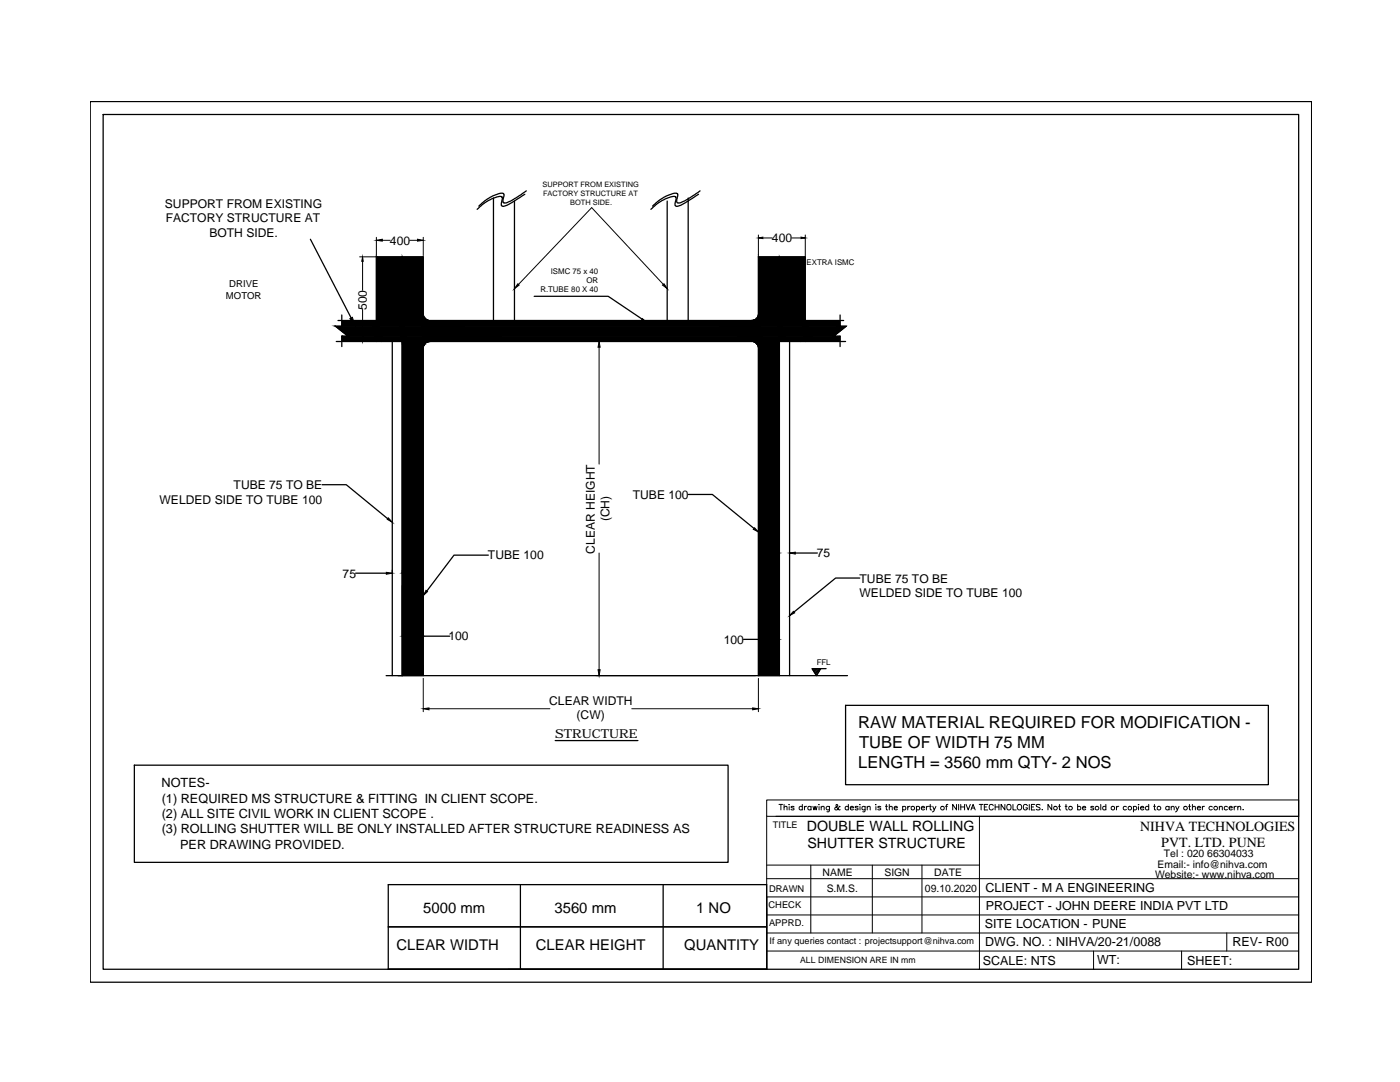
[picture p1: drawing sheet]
<svg xmlns="http://www.w3.org/2000/svg" width="279mm" height="216mm" viewBox="0 0 279 216" stroke-linecap="round" stroke-linejoin="round" font-family="sans-serif">
<!-- layer: 0 -->
<g fill="none" stroke="#000" stroke-width=".2">
<path d="M71.8 51.3h3.6M72.4 52.1v5.8M75.1 47.4v3.6M76.3 47.9h1.6M81.8 47.9h1.5M84.5 47.4v3.6M103.5 56.8l14.6-15.4 14.3 15.4M151.4 46.9v4.1M152.2 47.5h1.9M158 47.5h1.9M160.1 52.7h-1.1l-3.1 9.3M160.7 46.9v4.2"/>
<path d="M71.8 68.1h3.7M72.4 61.8v5.5M119 68.1h41.2M119.6 69.3v23.3M119.6 110.3v23.3M84.5 135.4v6.6M119 134.8h31.8M151.4 135.4v6.6M85.6 141.4h24.1M126.1 141.4h24.1M153 159.6h106.2v3.3h-106.2zM153 162.9v30.5h-51.6"/>
<path d="M153 179h106.2M153 175.3h106.2M153 172.6h42.5M154.8 162.9h104.4M155.5 160.5h.7M155.8 160.5v1.1M156.5 161.1l.2-.2h.3l.1 .7M156.5 160.5v1.1M157.5 160.6h.1M157.5 160.9v.7M158.5 161l-.2-.1-.4 .1 .5 .3v.3l-.5-.1M160.1 161a.36 .36 0 0 0-.5 0 .36 .36 0 0 0 0 .5 .36 .36 0 0 0 .5 0"/>
<path d="M160.1 160.5v1.1M160.5 160.9v.7M161 160.9h-.3l-.2 .3M161.8 172.6v13.6M161.9 161a.36 .36 0 0 0-.6 0 .36 .36 0 0 0 0 .5 .36 .36 0 0 0 .6 0M161.9 160.9v.7M162.2 160.9l.2 .7 .3-.7 .2 .7 .2-.7M163.4 160.6h.1M163.5 160.9v.7M163.9 161.1l.3-.2h.2l.1 .7M163.9 160.9v.7M165.5 160.9v.8l-.1 .3h-.4"/>
<path d="M165.5 161a.38 .38 0 0 0-.5 0 .38 .38 0 0 0 0 .5 .38 .38 0 0 0 .5 0M167.7 161l-.2-.1-.3 .6-.2 .1h-.3l-.1-.2v-.2l.6-.4-.2-.3-.2 .1 .1 .3 .4 .6 .2 .1 .2-.1M169.3 161a.36 .36 0 0 0-.5 0 .36 .36 0 0 0 0 .5 .36 .36 0 0 0 .5 0M169.3 160.5v1.1M169.7 161.2h.6a.36 .36 0 0 0-.4-.3 .36 .36 0 0 0-.3 .5 .36 .36 0 0 0 .5 .2l.2-.1M171.3 161l-.3-.1-.3 .1 .5 .3v.3l-.5-.1M171.6 160.6h.1M171.6 160.9v.7M172.6 160.9v1l-.4 .1M172.6 161a.36 .36 0 0 0-.5 0 .36 .36 0 0 0 0 .5 .36 .36 0 0 0 .5 0M173.1 161.1l.3-.2h.2l.1 .7M173.1 160.9v.7"/>
<path d="M174.1 172.6v13.6M174.7 160.6h.2zM174.8 160.9v.7M175.8 161l-.6-.1v.2l.4 .1 .2 .3-.3 .1-.3-.1M176.7 160.9h.4M176.9 160.5v.9v.2h.2M177.5 161.1l.2-.2h.3l.1 .7M177.5 160.5v1.1M178.4 161.2h.7a.36 .36 0 0 0-.5-.3 .36 .36 0 0 0-.2 .5 .36 .36 0 0 0 .5 .2l.2-.1M180.1 161a.36 .36 0 0 1 .6 0 .36 .36 0 0 1 0 .5 .36 .36 0 0 1-.6 0M180.1 160.9v1.1M181.2 160.9v.7"/>
<path d="M181.6 160.9h-.3l-.1 .3M182.9 161a.36 .36 0 0 1 .5 0 .36 .36 0 0 1 0 .5 .36 .36 0 0 1-.5 0M182.9 160.9v1.1M183.9 161.2h.6a.36 .36 0 0 0-.5-.3 .36 .36 0 0 0-.2 .5 .36 .36 0 0 0 .5 .2l.2-.1M184 172.6v13.6M184.9 160.9v.7M185.3 160.9h-.2l-.2 .3M185.5 160.9h.4M185.6 160.5l.1 1.1h.2M186.2 160.9l.3 .7 .3-.7M186.5 161.6l-.1 .3-.3 .1M188.7 160.9h.4"/>
<path d="M189.2 160.5l-.3 .1v1M190.9 160.5v1.1l-.8-1.1v1.1M191.3 160.5v1.1M191.7 160.5v1.1M191.7 161h.8M192.5 160.5v1.1M192.8 160.5l.4 1.1 .4-1.1M193.8 161.6l.4-1.1 .4 1.1M193.9 161.2h.6M195.4 160.5h.8M195.5 162.9v30.5M195.8 160.5v1.1"/>
<path d="M196.4 161h.5M197.1 160.5h-.7v1.1h.7M198.2 160.8a.45 .45 0 0 0-.6-.2 .45 .45 0 0 0-.2 .6 .42 .42 0 0 0 .3 .4 .42 .42 0 0 0 .5-.2M198.6 161h.8M198.6 160.5v1.1M199.4 160.5v1.1M200.5 160.5v1.1l-.7-1.1v1.1M202.2 160.5v1.1h.6M205 160.8a.46 .46 0 0 0-.6-.2 .46 .46 0 0 0-.2 .6 .4 .4 0 0 0 .4 .4 .4 .4 0 0 0 .4-.4h-.3M205.4 160.5v1.1M205.8 161h.5M206.5 160.5h-.7v1.1h.7"/>
<path d="M207.6 160.6l-.3-.1-.5 .1 .1 .3 .7 .4v.2l-.3 .1-.5-.1M208 161.5h.1M209.9 160.5v1.1l-.8-1.1v1.1M211.3 160.9h.3M211.4 160.5v.9l.1 .2h.2M212.6 160.9h.4M212.7 160.5v.9l.3 .2M215.1 161a.36 .36 0 0 1 .5 0 .36 .36 0 0 1 0 .5 .36 .36 0 0 1-.5 0M215.1 160.5v1.1M216 161.2h.7a.36 .36 0 0 0-.5-.2 .36 .36 0 0 0-.2 .5 .36 .36 0 0 0 .5 .1l.2-.1M218.3 161l-.6-.1v.2l.4 .1 .2 .3-.3 .1-.3-.1M219.7 160.5v1.1"/>
<path d="M220.7 161a.36 .36 0 0 0-.5 0 .36 .36 0 0 0 0 .5 .36 .36 0 0 0 .5 0M220.7 160.5v1.1M222.8 160.9v.7M223.3 160.9h-.3l-.2 .3M224.8 161a.36 .36 0 0 0-.5 0 .36 .36 0 0 0 0 .5 .36 .36 0 0 0 .5 0M226.2 161a.38 .38 0 0 1 .6 0 .38 .38 0 0 1 0 .5 .38 .38 0 0 1-.6 0M226.2 160.9v1.1M227.2 160.6h.1M227.2 160.9v.7M227.6 161.2h.7a.36 .36 0 0 0-.4-.3 .36 .36 0 0 0-.3 .4 .36 .36 0 0 0 .3 .3l.4-.1M229.2 161a.38 .38 0 0 0-.5 0 .38 .38 0 0 0 0 .5 .38 .38 0 0 0 .5 0M229.2 160.5v1.1"/>
<path d="M230.2 160.9h.4M230.4 160.5v1.1h.3M233.3 161a.38 .38 0 0 0-.5 0 .38 .38 0 0 0 0 .5 .38 .38 0 0 0 .5 0M233.3 160.9v.7M233.7 161.1l.3-.2h.2l.1 .7M233.7 160.9v.7M234.6 160.9l.4 .7 .3-.7M235 161.6l-.4 .4M237.2 160.9h.4M237.4 160.5v.9v.2h.2M238 161.1l.2-.2h.3l.1 .7M238 160.5v1.1"/>
<path d="M238.9 161.2h.7a.36 .36 0 0 0-.5-.3 .36 .36 0 0 0-.2 .5 .36 .36 0 0 0 .5 .2l.2-.1M240 160.9v.7M240.4 160.9l-.4 .1v.2M241.9 161a.38 .38 0 0 0-.5 0 .38 .38 0 0 0 0 .5 .38 .38 0 0 0 .5 0M243.3 161.1l.3-.2h.3v.7M243.3 160.9v.7M245 161a.36 .36 0 0 0-.6 0 .36 .36 0 0 0 0 .5 .36 .36 0 0 0 .6 0M245.3 161.2h.6a.36 .36 0 0 0-.4-.3 .36 .36 0 0 0-.3 .5 .36 .36 0 0 0 .5 .2l.2-.1M246.3 160.9v.7M246.7 160.9l-.3 .1-.1 .2M247 161.1l.3-.2h.2l.1 .7M247 160.9v.7"/>
<path d="M248.1 161.5h.1M153 186.2h106.2M153 182.6h106.2M153 189.8h106.2M218.2 189.8v3.6M235.8 189.8v3.6M244.8 186.2v3.6"/>
<circle cx="182.2" cy="161.3" r=".37"/>
<circle cx="188.1" cy="161.3" r=".37"/>
<circle cx="201.4" cy="161" r=".52"/>
<circle cx="203.5" cy="161" r=".52"/>
<circle cx="210.6" cy="161.3" r=".37"/>
<circle cx="213.6" cy="161.3" r=".37"/>
<circle cx="218.9" cy="161.3" r=".37"/>
<circle cx="222.1" cy="161.3" r=".37"/>
<circle cx="225.5" cy="161.3" r=".37"/>
<circle cx="231.3" cy="161.3" r=".37"/>
<circle cx="236.6" cy="161.3" r=".37"/>
<circle cx="242.6" cy="161.3" r=".37"/>
</g>
<g fill="#000" stroke="#000" stroke-width=".2">
<path d="M72.4 51.3l.1 .8h-.3zM75.1 47.9l1.2-.2v.4zM83.3 47.7l1.2 .2-1.2 .2zM103.3 56.6l.3 .3-.9 .7zM132.2 56.9l.3-.3 .7 1zM151.4 47.5l.8-.2v.3zM159.9 47.3l.8 .2-.8 .1zM69.8 63.6l.5-.3 .5 1.7zM72.2 67.3h.3l-.1 .8zM84.5 62.8l.1 .4h-.1zM84.5 68.6h.4l-.3 .3zM119.6 68.1l.2 1.2h-.4z"/>
<path d="M128.2 63.6l.4 .4-.5-.3zM151 68.6h.4v.3zM151.4 62.8v.4h-.2zM155.7 61.9l.4 .1-.6 1.1zM77.1 114.2l1.2 .2-1.2 .2zM77.5 103.3l.8 .9-1-.6zM80.3 114.4l1.2-.2v.4zM85 117.8l.3 .3-.8 .8zM150.6 105.3l.8 .9-1.1-.6zM154.4 110.2l1.1 .1-1.1 .3zM157.6 110.3l1.1-.1v.4zM80.3 126.9l1.2-.1v.4z"/>
<path d="M83.3 126.8l1.2 .1-1.2 .3zM119.4 133.6h.4l-.2 1.2zM151.4 127.6l1.1-.2v.4zM154.4 127.4l1.1 .2-1.1 .2zM158.3 122l.3 .3-1 .5zM84.5 141.4l1.1-.1v.3zM150.2 141.3l1.2 .1-1.2 .2z"/>
<path d="M68.2 64v1.1h6.9zM68.2 64h6.9v1.1z"/>
<path d="M68.2 67.1v1h6.9zM68.2 67.1h6.9v1z"/>
<path d="M66.9 65.1l2.5 2h5.7zM66.9 65.1h8.2v2z"/>
<path d="M75.1 51.3v12.7h5.2zM75.1 51.3h5.2v12.7z"/>
<path d="M75.1 64v1.1h5.2zM75.1 64h5.2v1.1z"/>
<path d="M75.1 65.1v2h5.2zM75.1 65.1h5.2v2z"/>
<path d="M75.1 67.1v1h5.2zM75.1 67.1h5.2v1z"/>
<path d="M80.3 51.3v12.7h4.2zM80.3 51.3h4.2v12.7z"/>
<path d="M80.3 64v1.1h4.2zM80.3 64h4.2v1.1z"/>
<path d="M80.3 65.1v2h4.2zM80.3 65.1h4.2v2z"/>
<path d="M80.3 67.1v1h4.2zM80.3 67.1h4.2v1z"/>
<path d="M84.5 64v1.1h66.9zM84.5 64h66.9v1.1z"/>
<path d="M84.5 65.1v2h66.9zM84.5 65.1h66.9v2z"/>
<path d="M84.5 67.1v1h66.9zM84.5 67.1h66.9v1z"/>
<path d="M84.5 63.2v.3h.4zM84.5 63.2l.4 .3z"/>
<path d="M84.5 63.5v.3h.6zM84.5 63.5h.4l.2 .3z"/>
<path d="M84.5 63.8v.2h1.1zM84.5 63.8h.6l.5 .2z"/>
<path d="M84.5 68.1v.2h.6zM84.5 68.1h1.1l-.5 .2z"/>
<path d="M84.5 68.3v.3h.4zM84.5 68.3h.6l-.2 .3z"/>
<path d="M84.5 68.6v.3h.1zM84.5 68.9h.1l-.1 .4z"/>
<path d="M150.3 64h1.1l-.7-.2zM150.7 63.8h.7v.2z"/>
<path d="M150.7 63.8h.7l-.4-.3zM151 63.5h.4v.3z"/>
<path d="M150.3 68.1l.4 .2h.7zM150.3 68.1h1.1v.2z"/>
<path d="M151.2 63.2l-.2 .3h.4zM151.2 63.2h.2v.3z"/>
<path d="M150.7 68.3l.3 .3h.4zM150.7 68.3h.7v.3z"/>
<path d="M151 68.6l.4 .3zM151.2 68.9h.2v.4z"/>
<path d="M151.4 51.3v12.7h4.1zM151.4 51.3h4.1v12.7z"/>
<path d="M151.4 64v1.1h4.1zM151.4 64h4.1v1.1z"/>
<path d="M151.4 65.1v2h4.1zM151.4 65.1h4.1v2z"/>
<path d="M151.4 67.1v1h4.1zM151.4 67.1h4.1v1z"/>
<path d="M155.5 51.3v12.7h5.2zM155.5 51.3h5.2v12.7z"/>
<path d="M155.5 64v1.1h5.2zM155.5 64h5.2v1.1z"/>
<path d="M155.5 65.1v2h5.2zM155.5 65.1h5.2v2z"/>
<path d="M155.5 67.1v1h5.2zM155.5 67.1h5.2v1z"/>
<path d="M160.7 64v1.1h7zM160.7 64h7v1.1z"/>
<path d="M160.7 65.1v2h5.7zM160.7 65.1h8.2l-2.5 2z"/>
<path d="M160.7 67.1v1h7zM160.7 67.1h7v1z"/>
<path d="M80.3 68.1v66.7h4.2zM80.3 68.1h4.2v66.7z"/>
<path d="M151.4 68.1v66.7h4.1zM151.4 68.1h4.1v66.7z"/>
</g>
<g fill="none" stroke="#000" stroke-width=".25">
<path d="M18 20.3h243.8v175.7h-243.8zM20.6 22.8h238.6v170.6h-238.6zM98.5 39.5v24.5M104.7 38.8l-3.6 2.2a.79 .79 0 0 1-1.1 0l.2-1.1a.51 .51 0 0 0 0-.7 .51 .51 0 0 0-.7 0l-2.1 .8-1 .7-1.2 1.1M105 38.1l-2.5 1.7-1.1 .5a.59 .59 0 0 1-.6 .3 .59 .59 0 0 1-.5-.5l.2-.8a.51 .51 0 0 0 0-.7 .51 .51 0 0 0-.7 0l-2 .8-1 .6-1.2 1.1M137.3 39.5v24.5M139.4 38.8l-3.6 2.2a.79 .79 0 0 1-1.1 0l.2-1.6-.1-.2h-.5l-2.2 .8-1 .7-1.2 1.1M139.7 38.1l-2.6 1.7-1 .5a.57 .57 0 0 1-.6 .2 .57 .57 0 0 1-.4-.4l.1-.9a.43 .43 0 0 0-.2-.6h-.6l-1.5 .5-1.4 .9-1.3 1.1M61.9 47.7l8.2 15.7M80.3 51.3v83.5M102.7 40.1v23.9M106.6 59.1h14.8l6.7 4.6"/>
<path d="M133.2 40.1v23.9M155.5 51.3v83.5M67.1 68.1h84.3M67.5 64h7.6M68.2 62.9v2.2h-1.3l2.5 2h-1.2v2.1M75.1 68.1v-16.8h9.4v83.5M78.3 68.1v66.7M84.4 62.7a1.5 1.5 0 0 0 1.1 1.2M84.5 64h66.9M85.5 68.1a1.5 1.5 0 0 0-1.1 1.2M150.3 68.1a1.5 1.5 0 0 1 1.1 1.2M151.4 62.7a1.5 1.5 0 0 1-1.1 1.2"/>
<path d="M155.5 68.1h13.3M157.6 68.1v66.7M160.7 68.1v-16.8h-9.3v83.5M160.7 64h7.7M167.7 62.9v2.2h1.2l-2.5 2h1.3v2.1M64.3 96.7h4.8l8.3 6.8M137.3 98.7h4.9l8.3 6.7M71 114.4h6.1M81.5 114.4h1.1M97.5 110.8h-6.9l-5.4 7.1M153.3 110.3h1.1M158.7 110.3h4.4"/>
<path d="M171.6 115.3h-4.8l-8.3 6.8M77.1 134.8h92M81.5 126.9h1.8M84.5 126.9h5.3M148.4 127.6h3M152.5 127.6h1.9M162.2 133.4l-.1 .1M162.4 133.4l-.2 .2M162.7 133.4l-.4 .4M163 133.4l-.6 .6M163 134.6l-.1 .2M163.2 133.4l-.7 .7"/>
<path d="M163.5 133.4l-.9 .9M163.5 134l-.7 .6M163.7 133.4l-1 1M163.8 133.4l-.8 1.4-.9-1.4h2.8M26.8 152.7h118.5v19.4h-118.5zM110.8 147.8h16.5M168.8 140.7h84.3v15.9h-84.3zM103.9 176.5v16.9M132.3 176.5v16.9M77.5 193.4v-16.9h75.5v16.9M77.5 184.9h75.5M153 193.4h-75.5h75.5"/>
</g>
<g font-size="3.3">
<text x="171.3" y="145.3">RAW MATERIAL REQUIRED FOR MODIFICATION -</text>
<text x="171.5" y="149.3">TUBE OF WIDTH 75 MM</text>
<text x="171.3" y="153.3">LENGTH = 3560 mm QTY- 2 NOS</text>
</g>
<g font-size="3">
<text x="84.5" y="182.2">5000 mm</text>
<text x="110.7" y="182.2">3560 mm</text>
<text x="139" y="182.3">1 NO</text>
<text x="79.1" y="189.6">CLEAR WIDTH</text>
<text x="106.9" y="189.6">CLEAR HEIGHT</text>
<text x="136.5" y="189.6">QUANTITY</text>
</g>
<g font-size="2.8">
<text x="161.1" y="165.7">DOUBLE WALL ROLLING</text>
<text x="227.6" y="165.8">NIHVA TECHNOLOGIES</text>
<text x="161.1" y="169.2">SHUTTER STRUCTURE</text>
<text x="231.7" y="169">PVT. LTD. PUNE</text>
</g>
<g font-size="2.5">
<text x="110.8" y="147.3">STRUCTURE</text>
<text x="32.2" y="157">NOTES-</text>
<text x="32.3" y="160.1">(1) REQUIRED MS STRUCTURE &amp; FITTING IN CLIENT SCOPE.</text>
<text x="32.3" y="163.2">(2) ALL SITE CIVIL WORK IN CLIENT SCOPE .</text>
<text x="32.3" y="166.3">(3) ROLLING SHUTTER WILL BE ONLY INSTALLED AFTER STRUCTURE READINESS AS</text>
<text x="35.9" y="169.4">PER DRAWING PROVIDED.</text>
<text x="196.7" y="178">CLIENT - M A ENGINEERING</text>
<text x="196.5" y="185.2">SITE LOCATION - PUNE</text>
<text x="196.7" y="181.6">PROJECT - JOHN DEERE INDIA PVT LTD</text>
<text x="196.6" y="188.8">DWG. NO. : NIHVA/20-21/0088</text>
<text x="246" y="188.8">REV- R00</text>
<text x="196.1" y="192.5">SCALE: NTS</text>
<text x="219" y="192.4">WT:</text>
<text x="236.9" y="192.5">SHEET:</text>
</g>
<g font-size="2.4">
<text x="32.9" y="41.4">SUPPORT FROM EXISTING</text>
<text x="33.1" y="44.4">FACTORY STRUCTURE AT</text>
<text x="41.8" y="47.3">BOTH SIDE.</text>
<text x="77.8" y="48.8">400</text>
<text x="154.1" y="48.3">400</text>
<text x="73.2" y="61.9" transform="rotate(-90 73.2 61.9)">500</text>
<text x="31.8" y="100.5">WELDED SIDE TO TUBE 100</text>
<text x="46.6" y="97.6">TUBE 75 TO BE</text>
<text x="126.3" y="99.6">TUBE 100</text>
<text x="121.6" y="104" transform="rotate(-90 121.6 104)">(CH)</text>
<text x="97.4" y="111.6">TUBE 100</text>
<text x="118.7" y="110.5" transform="rotate(-90 118.7 110.5)">CLEAR HEIGHT</text>
<text x="163" y="111.2">75</text>
<text x="68.4" y="115.3">75</text>
<text x="171.5" y="116.2">TUBE 75 TO BE</text>
<text x="171.5" y="119.2">WELDED SIDE TO TUBE 100</text>
<text x="89.5" y="127.8">100</text>
<text x="144.5" y="128.4">100</text>
<text x="109.6" y="140.6">CLEAR WIDTH</text>
<text x="115.1" y="143.5">(CW)</text>
</g>
<g font-size="2.1">
<text x="231" y="173.2">Email:- info@nihva.com</text>
<text x="232.3" y="171.1">Tel : 020 66304033</text>
<text x="164.1" y="174.8">NAME</text>
<text x="165" y="177.9">S.M.S.</text>
<text x="176.5" y="174.8">SIGN</text>
<text x="184.6" y="177.9">09.10.2020</text>
<text x="186.5" y="174.8">DATE</text>
<text x="230.5" y="175.1">Website:- www.nihva.com</text>
</g>
<g font-size="1.9">
<text x="45.1" y="59.6">MOTOR</text>
<text x="45.8" y="57.3">DRIVE</text>
<text x="153.5" y="177.9">DRAWN</text>
<text x="153.4" y="181.1">CHECK</text>
<text x="153.5" y="184.7">APPRD.</text>
</g>
<g font-size="1.8">
<text x="154.2" y="165.2">TITLE</text>
<text x="153.6" y="188.4">If any queries contact : projectsupport@nihva.com</text>
</g>
<text font-size="1.7" x="159.7" y="192.2">ALL DIMENSION ARE IN mm</text>
<g font-size="1.6">
<text x="161" y="52.9">EXTRA ISMC</text>
<text x="107.8" y="58.4">R.TUBE 80 X 40</text>
<text x="109.9" y="54.6">ISMC 75 x 40</text>
<text x="117" y="56.5">OR</text>
<text x="163" y="132.6">FFL</text>
</g>
<g font-size="1.5">
<text x="108.3" y="37.2">SUPPORT FROM EXISTING</text>
<text x="108.4" y="39.1">FACTORY STRUCTURE AT</text>
<text x="113.8" y="40.9">BOTH SIDE.</text>
</g>
</svg>
